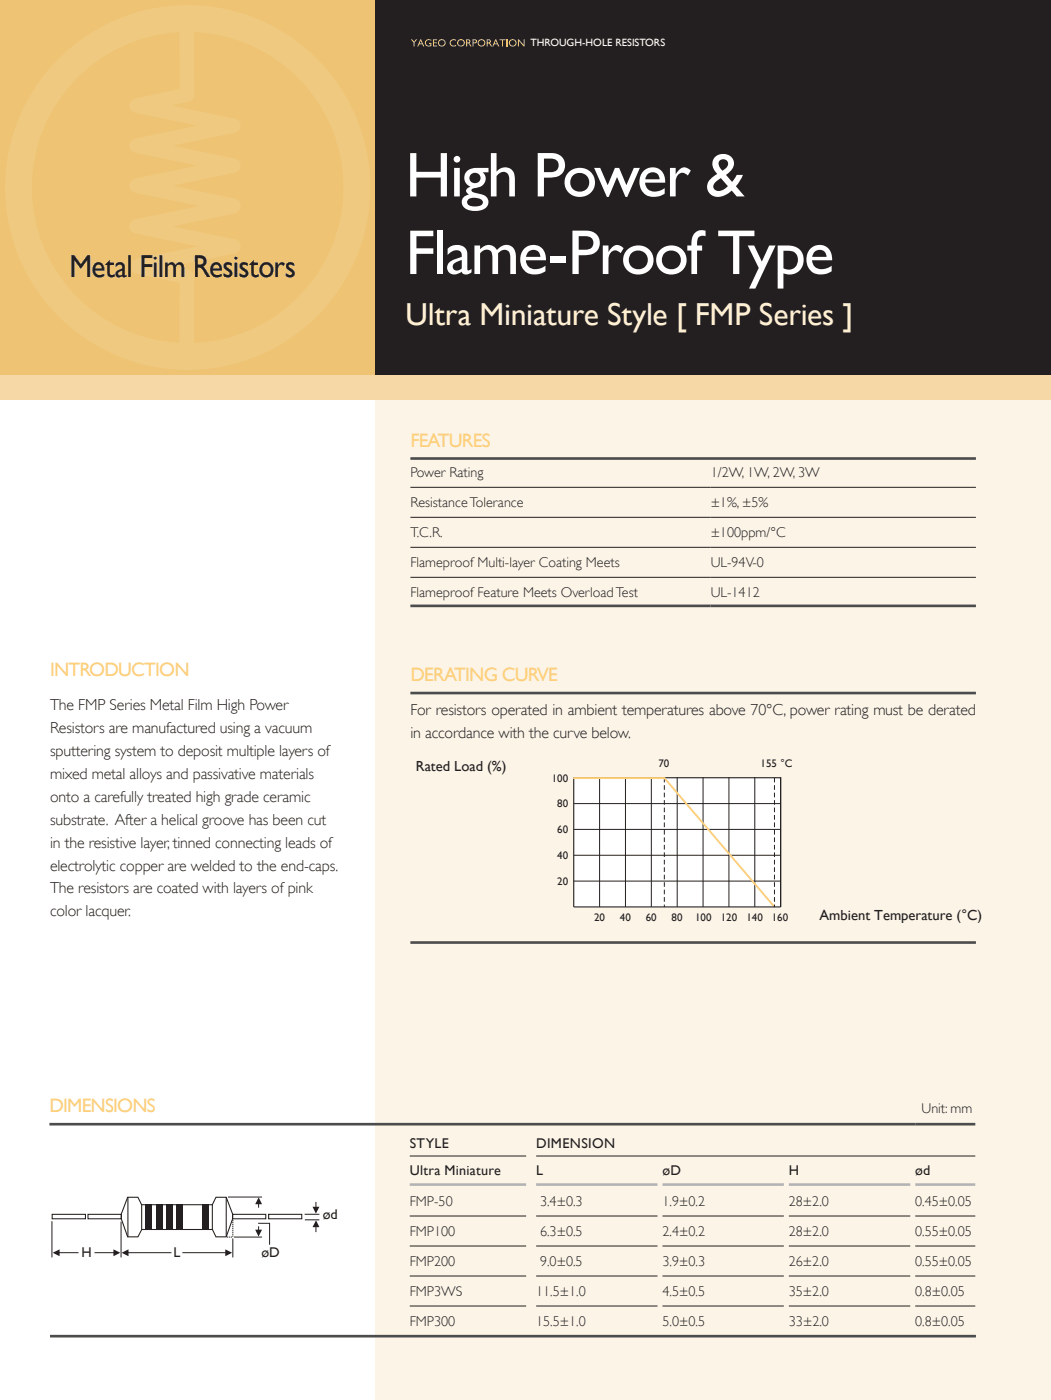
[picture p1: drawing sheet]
<svg xmlns="http://www.w3.org/2000/svg" width="210mm" height="280mm" viewBox="0 0 210 280" stroke-linecap="round" stroke-linejoin="round" font-family="sans-serif">
<path d="M210 75v205" fill="none" stroke="#fcf4e6" stroke-width=".2"/>
<path d="M210 75v5" fill="none" stroke="#f5d8a5" stroke-width=".2"/>
<path d="M210 -.1v75.1" fill="none" stroke="#231f20" stroke-width=".2"/>
<path d="M75 75h135v205h-135z" fill-rule="evenodd" fill="#fcf4e6"/>
<path d="M10 267.2h185" fill="none" stroke="#4b4c4d" stroke-width=".53"/>
<path d="M-.1 -.1h209.1v75.1h-209.1z" fill-rule="evenodd" fill="#eec373"/>
<path d="M1 37.5a36.5 36.5 0 0 0 73 0 36.5 36.5 0 0 0-73 0zM15 16.1a31.1 31.1 0 0 1 20.8-9.6l.1 11.3-8.2 1.7a1.67 1.67 0 0 0-1.8 2 1.77 1.77 0 0 0 1.7 1.2l11.8 2.4-11.8 2.5a1.58 1.58 0 0 0-1.8 1.5 1.58 1.58 0 0 0 1.8 1.6l11.8 2.4-11.8 2.5a1.58 1.58 0 0 0-1.8 1.5 1.58 1.58 0 0 0 1.8 1.6l12.2 2.5-12.2 2.5a1.56 1.56 0 0 0-1.6 1 1.56 1.56 0 0 0 .6 1.9l12.8 2.7-11.8 2.4a1.53 1.53 0 0 0-1.7 1.2 1.53 1.53 0 0 0 1.1 1.8l8.9 1.9-.1 11.9a31.1 31.1 0 0 1-27.2-19.5 31.1 31.1 0 0 1 6.4-32.9zM38.8 6.4a31.1 31.1 0 0 1 29.8 31.1 31.1 31.1 0 0 1-29.8 31.1v-12.4a1.77 1.77 0 0 0-1.7-2.3l-2.7-.6 11.9-2.5a1.58 1.58 0 0 0 1.8-1.5 1.58 1.58 0 0 0-1.8-1.6l-11.8-2.4 11.8-2.5a1.65 1.65 0 0 0 1.8-1.6 1.65 1.65 0 0 0-1.8-1.6l-11.8-2.5 11.8-2.4a1.58 1.58 0 0 0 1.8-1.6 1.58 1.58 0 0 0-1.8-1.5l-11.8-2.5 11.8-2.4a1.58 1.58 0 0 0 1.8-1.6 1.58 1.58 0 0 0-1.8-1.5l-11.9-2.5a13 13 0 0 0 4-1.1 3.4 3.4 0 0 0 .4-2.7z" fill="#efc980"/>
<path d="M75 -.1h135v75.1h-135z" fill-rule="evenodd" fill="#231f20"/>
<g fill="#231f20">
<path d="M82.1 7.9h.2l.4 .4 .4-.4h.3l-.6 .6v.8h-.2v-.8z"/>
<path d="M85.1 8l.7-.2 .4 .2v.2a.6 .6 0 0 0-.8-.1 .6 .6 0 0 0-.2 .8 .6 .6 0 0 0 .8 .2v-.3h-.3v-.2h.5v.6a.8 .8 0 0 1-1.1-.1 .8 .8 0 0 1 0-1.1z"/>
<path d="M86.5 7.9h.8v.1h-.6v.5h.6v.2h-.6v.4h.6v.2h-.8z"/>
<path d="M90.1 8l.7-.2 .3 .1v.3a.61 .61 0 0 0-.9-.1 .61 .61 0 0 0 .1 .9 .61 .61 0 0 0 .8 0 .48 .48 0 0 1-.7 .3 .73 .73 0 0 1-.3-1.3z"/>
<path d="M99.8 7.9h1.2v.1h-.5v1.3h-.2v-1.3h-.5z"/>
<path d="M101.2 7.9h.2v1.4h-.2z"/>
<path d="M103.5 7.9h.2l.9 1.1v-1.1h.2v1.4h-.2l-.9-1.1v1.1h-.2z"/>
<path d="M84 7.8h.1l.7 1.5h-.2l-.2-.4h-.6l-.2 .4h-.2zM84.1 8.2l-.3 .5h.5z"/>
<path d="M87.5 8.6a.76 .76 0 0 1 1.5 0 .76 .76 0 0 1-1.5 0zM87.7 8.6a.56 .56 0 0 0 1.1 0 .56 .56 0 0 0-1.1 0z"/>
<path d="M91.3 8.6a.8 .8 0 0 1 1.6 0 .8 .8 0 0 1-1.6 0zM91.5 8.6a.6 .6 0 0 0 1.2 0 .6 .6 0 0 0-1.2 0z"/>
<path d="M93.1 7.9h.4a.4 .4 0 0 1 .5 .2 .4 .4 0 0 1-.3 .5l.6 .7h-.3l-.4-.5-.2-.1v.6h-.3zM93.4 8v.5a.26 .26 0 0 0 .3-.1 .26 .26 0 0 0 0-.3z"/>
<path d="M94.4 7.9h.5a.45 .45 0 0 1 .4 .5 .45 .45 0 0 1-.7 .3v.6h-.2zM94.6 8v.5l.4-.1 .1-.3z"/>
<path d="M95.4 8.6a.8 .8 0 0 1 1.6 0 .8 .8 0 0 1-1.6 0zM95.6 8.6a.6 .6 0 0 0 1.2 0 .6 .6 0 0 0-1.2 0z"/>
<path d="M97.2 7.9h.4a.4 .4 0 0 1 .5 .2 .4 .4 0 0 1-.3 .5l.6 .7h-.3l-.4-.5-.2-.1v.6h-.3zM97.5 8v.5a.26 .26 0 0 0 .3-.1 .26 .26 0 0 0 0-.3z"/>
<path d="M99 7.8h.1l.7 1.5h-.2l-.2-.4h-.7l-.1 .4h-.2zM99 8.2l-.2 .5h.5z"/>
<path d="M101.7 8.6a.76 .76 0 0 1 1.5 0 .76 .76 0 0 1-1.5 0zM101.9 8.6a.56 .56 0 0 0 1.1 0 .56 .56 0 0 0-1.1 0z"/>
</g>
<g fill="#eec373">
<path d="M82.1 7.9h.2l.4 .4 .4-.4h.3l-.6 .6v.8h-.2v-.8z"/>
<path d="M85.1 8l.7-.2 .4 .2v.2a.6 .6 0 0 0-.8-.1 .6 .6 0 0 0-.2 .8 .6 .6 0 0 0 .8 .2v-.3h-.3v-.2h.5v.6a.8 .8 0 0 1-1.1-.1 .8 .8 0 0 1 0-1.1z"/>
<path d="M86.5 7.9h.8v.1h-.6v.5h.6v.2h-.6v.4h.6v.2h-.8z"/>
<path d="M90.1 8l.7-.2 .3 .1v.3a.61 .61 0 0 0-.9-.1 .61 .61 0 0 0 .1 .9 .61 .61 0 0 0 .8 0 .48 .48 0 0 1-.7 .3 .73 .73 0 0 1-.3-1.3z"/>
<path d="M99.8 7.9h1.2v.1h-.5v1.3h-.2v-1.3h-.5z"/>
<path d="M101.2 7.9h.2v1.4h-.2z"/>
<path d="M103.5 7.9h.2l.9 1.1v-1.1h.2v1.4h-.2l-.9-1.1v1.1h-.2z"/>
<path d="M84 7.8h.1l.7 1.5h-.2l-.2-.4h-.6l-.2 .4h-.2zM84.1 8.2l-.3 .5h.5z"/>
<path d="M87.5 8.6a.76 .76 0 0 1 1.5 0 .76 .76 0 0 1-1.5 0zM87.7 8.6a.56 .56 0 0 0 1.1 0 .56 .56 0 0 0-1.1 0z"/>
<path d="M91.3 8.6a.8 .8 0 0 1 1.6 0 .8 .8 0 0 1-1.6 0zM91.5 8.6a.6 .6 0 0 0 1.2 0 .6 .6 0 0 0-1.2 0z"/>
<path d="M93.1 7.9h.4a.4 .4 0 0 1 .5 .2 .4 .4 0 0 1-.3 .5l.6 .7h-.3l-.4-.5-.2-.1v.6h-.3zM93.4 8v.5a.26 .26 0 0 0 .3-.1 .26 .26 0 0 0 0-.3z"/>
<path d="M94.4 7.9h.5a.45 .45 0 0 1 .4 .5 .45 .45 0 0 1-.7 .3v.6h-.2zM94.6 8v.5l.4-.1 .1-.3z"/>
<path d="M95.4 8.6a.8 .8 0 0 1 1.6 0 .8 .8 0 0 1-1.6 0zM95.6 8.6a.6 .6 0 0 0 1.2 0 .6 .6 0 0 0-1.2 0z"/>
<path d="M97.2 7.9h.4a.4 .4 0 0 1 .5 .2 .4 .4 0 0 1-.3 .5l.6 .7h-.3l-.4-.5-.2-.1v.6h-.3zM97.5 8v.5a.26 .26 0 0 0 .3-.1 .26 .26 0 0 0 0-.3z"/>
<path d="M99 7.8h.1l.7 1.5h-.2l-.2-.4h-.7l-.1 .4h-.2zM99 8.2l-.2 .5h.5z"/>
<path d="M101.7 8.6a.76 .76 0 0 1 1.5 0 .76 .76 0 0 1-1.5 0zM101.9 8.6a.56 .56 0 0 0 1.1 0 .56 .56 0 0 0-1.1 0z"/>
</g>
<path d="M-.1 75h210.1v5h-210.1z" fill-rule="evenodd" fill="#f5d8a5"/>
<path d="M82 91.7h113M82 138.6h113M82 121.2h113M82 188.5h113M9.9 224.8h185" fill="none" stroke="#4b4c4d" stroke-width=".53"/>
<g fill="none" stroke="#231f20" stroke-width=".2">
<path d="M82 97.5h113M82 103.5h113M82 109.5h113M82 115.5h113M45.6 239.4h6.8M81.9 231.2h23.2M107.1 231.2h87.8M46.8 247.4h5.6M60.9 242.9h2.9M60.9 244h2.9M81.9 243.2h23.2M81.9 249.2h23.2"/>
<path d="M81.9 255.2h23.2M107.1 243.2h24.3M107.1 249.2h24.3M107.1 255.2h24.3M132.4 243.2h24.2M132.4 249.2h24.2M132.4 255.2h24.2M157.6 243.2h24.3M157.6 249.2h24.3M157.6 255.2h24.3M182.9 243.2h12M182.9 249.2h12"/>
<path d="M182.9 255.2h12M81.9 261.2h23.2M107.1 261.2h24.3M132.4 261.2h24.2M157.6 261.2h24.3M182.9 261.2h12"/>
</g>
<path d="M81.9 236.9h23.2M107.1 236.9h24.3M132.4 236.9h24.2M157.6 236.9h24.3M182.9 236.9h12" fill="none" stroke="#b4b5b8" stroke-width=".53"/>
<path d="M45.4 247.4h1M46.5 247.4v-3.5" fill="none" stroke="#231f20" stroke-width=".2" stroke-dasharray=".2 .1" stroke-linecap="butt"/>
<path d="M51 245.9h1.4l-.7 1.4z" fill="#231f20"/>
<path d="M51.7 245.3v1.4" fill="none" stroke="#231f20" stroke-width=".2"/>
<path d="M51.7 239.5l.7 1.3h-1.4z" fill="#231f20"/>
<path d="M51.7 240.1v1.4" fill="none" stroke="#231f20" stroke-width=".2"/>
<path d="M62.4 241.4h1.4l-.7 1.3z" fill="#231f20"/>
<path d="M63.1 240.4v1.4" fill="none" stroke="#231f20" stroke-width=".2"/>
<path d="M63.1 244.1l.7 1.3h-1.4z" fill="#231f20"/>
<path d="M10.4 244.2v7.3M10.9 250.5h4.8M24.2 244.3v7.2M46.5 247.7v3.8M63.1 245v1.4" fill="none" stroke="#231f20" stroke-width=".2"/>
<path d="M25.5 239.5h2.1l.7 1.4h14.1l.8-1.4h2l1.3 3.3v1l-1.3 3.6h-2l-.8-1.5h-14.1l-.7 1.5h-2.1l-1.3-3.6v-1zM25.6 239.4v8M45.2 239.4v8M10.4 242.9h6.7v.9h-6.7zM17.6 242.9h6.6v.9h-6.6zM28.3 241v4.9M42.4 240.9v5M46.5 242.9h6.6v.9h-6.6zM53.7 242.9h6.6v.9h-6.6z" fill="none" stroke="#231f20" stroke-width=".21"/>
<path d="M10.5 250.5l1.4-.6v1.3z" fill="#231f20"/>
<path d="M18.9 250.5h4.8" fill="none" stroke="#231f20" stroke-width=".2"/>
<path d="M22.7 249.9l1.3 .6-1.3 .7z" fill="#231f20"/>
<path d="M24.7 250.5h9.6" fill="none" stroke="#231f20" stroke-width=".2"/>
<path d="M24.3 250.5l1.4-.6v1.3z" fill="#231f20"/>
<path d="M36.4 250.5h9.6" fill="none" stroke="#231f20" stroke-width=".2"/>
<path d="M45 249.9l1.4 .6-1.4 .7z" fill="#231f20"/>
<path d="M51.6 244.7h2.3v4.3" fill="none" stroke="#231f20" stroke-width=".2"/>
<g fill="#231f20">
<path d="M40.3 240.8h1.4v5.2h-1.4z"/>
<path d="M35.3 240.8h1.3v5.2h-1.3z"/>
<path d="M33.2 240.8h1.3v5.2h-1.3z"/>
<path d="M31.1 240.8h1.4v5.2h-1.4z"/>
<path d="M29 240.8h1.4v5.2h-1.4z"/>
</g>
<path d="M114.6 155.4h41.4v26.1h-41.4z" fill="#fff"/>
<path d="M132.7 155.5v25.9M154.7 155.5v25.9" fill="none" stroke="#231f20" stroke-width=".2" stroke-dasharray=".9 .6" stroke-linecap="butt"/>
<path d="M114.6 155.4v26h41.4v-26M114.6 155.5h41.4" fill="none" stroke="#231f20" stroke-width=".22"/>
<path d="M119.8 155.4v26M125 155.4v26M130.1 155.4v26M135.3 155.4v26M140.5 155.4v26M145.6 155.4v26M150.8 155.4v26M156 155.4v26M114.6 160.7h41.4M114.6 165.9h41.4M114.6 171.1h41.4M114.6 176.2h41.4" fill="none" stroke="#231f20" stroke-width=".2"/>
<path d="M114.5 155.6h18.3l21.9 25.8" fill="none" stroke="#fed07a" stroke-width=".37"/>
<g font-size="12.7" fill="#fff">
<text x="81" y="39.3">High Power &amp;</text>
<text x="81" y="54.8">Flame-Proof Type</text>
</g>
<text font-size="6.3" fill="#231f20" x="13.9" y="55.3">Metal Film Resistors</text>
<text font-size="6.3" fill="#feefd2" x="81" y="65">Ultra Miniature Style [ FMP Series ]</text>
<g font-size="3.9" fill="#fed07a">
<text x="82" y="89.3">FEATU</text>
<text x="89.7" y="89.3">R</text>
<text x="89.7" y="89.3">E</text>
<text x="89.7" y="89.3">S</text>
<text x="10" y="135.3">INTR DUCTI N</text>
<text x="15.9" y="135.3">O</text>
<text x="31" y="135.3">O</text>
<text x="82" y="136.2">DE ATING CU VE</text>
<text x="84.8" y="136.2">R</text>
<text x="102.9" y="136.2">R</text>
<text x="9.9" y="222.5">DIMENS</text>
<text x="21" y="222.5">I</text>
<text x="21" y="222.5">O</text>
<text x="26.5" y="222.5">NS</text>
</g>
<g font-size="3.2" fill="#231f20">
<text x="10" y="142">The FMP Series Metal Film High Power</text>
<text x="82" y="143">For resistors operated in ambient temperatures above 70°C, power rating must be derated</text>
<text x="10" y="146.6">Resistors are manufactured using a vacuum</text>
<text x="82" y="147.6">in accordance with the curve below.</text>
<text x="10" y="151.2">sputtering system to deposit multiple layers of</text>
<text x="10" y="155.8">mixed metal alloys and passivative materials</text>
<text x="10" y="160.4">onto a carefully treated high grade ceramic</text>
<text x="10" y="164.9">substrate. After a helical groove has been cut</text>
<text x="10" y="169.5">in the resistive layer, tinned connecting leads of</text>
<text x="10" y="174.1">electrolytic copper are welded to the end-caps.</text>
<text x="10" y="178.7">The resistors are coated with layers of pink</text>
<text x="10" y="183.3">color lacquer.</text>
</g>
<g font-size="2.9" fill="#231f20">
<text x="83.1" y="154.2">Rated Load (%)</text>
<text x="163.8" y="184">Ambient Temperature (°C)</text>
</g>
<g font-size="2.8" fill="#231f20">
<text x="82" y="95.5">Power Rating</text>
<text x="142" y="95.5">1/2W, 1W, 2W, 3W</text>
<text x="82" y="101.5">Resistance Tolerance</text>
<text x="142" y="101.5">±1%, ±5%</text>
<text x="82" y="107.5">T.C.R.</text>
<text x="142" y="107.5">±100ppm/°C</text>
<text x="82" y="113.5">Flameproof Multi-layer Coating Meets</text>
<text x="142" y="113.5">UL-94V-0</text>
<text x="82" y="119.5">Flameproof Feature Meets Overload Test</text>
<text x="142" y="119.5">UL-1412</text>
<text x="184.1" y="222.6">Unit: mm</text>
<text x="81.9" y="229.6">STYL</text>
<text x="86.9" y="229.6">E</text>
<text x="107.1" y="229.6">DI MENS</text>
<text x="116.2" y="229.6">I</text>
<text x="116.2" y="229.6">O</text>
<text x="120.7" y="229.6">N</text>
<text x="81.9" y="235">Ultra Miniature</text>
<text x="107.1" y="235">L</text>
<text x="132.4" y="235">øD</text>
<text x="157.6" y="235">H</text>
<text x="182.9" y="235">ød</text>
<text x="64.5" y="243.8">ød</text>
<text x="81.9" y="241.2">FMP-50</text>
<text x="107.9" y="241.2">3.4±0.3</text>
<text x="132.4" y="241.2">1.9±0.2</text>
<text x="157.6" y="241.2">28±2.0</text>
<text x="182.9" y="241.2">0.45±0.05</text>
<text x="16.3" y="251.3">H</text>
<text x="34.7" y="251.3">L</text>
<text x="52.3" y="251.3">øD</text>
<text x="81.9" y="247.2">FMP100</text>
<text x="107.9" y="247.2">6.3±0.5</text>
<text x="132.4" y="247.2">2.4±0.2</text>
<text x="157.6" y="247.2">28±2.0</text>
<text x="182.9" y="247.2">0.55±0.05</text>
<text x="81.9" y="253.2">FMP200</text>
<text x="107.9" y="253.2">9.0±0.5</text>
<text x="132.4" y="253.2">3.9±0.3</text>
<text x="157.6" y="253.2">26±2.0</text>
<text x="182.9" y="253.2">0.55±0.05</text>
<text x="81.9" y="259.2">FMP3WS</text>
<text x="107.1" y="259.2">11.5±1.0</text>
<text x="132.4" y="259.2">4.5±0.5</text>
<text x="157.6" y="259.2">35±2.0</text>
<text x="182.9" y="259.2">0.8±0.05</text>
<text x="81.9" y="265.2">FMP300</text>
<text x="107.1" y="265.2">15.5±1.0</text>
<text x="132.4" y="265.2">5.0±0.5</text>
<text x="157.6" y="265.2">33±2.0</text>
<text x="182.9" y="265.2">0.8±0.05</text>
</g>
<g font-size="2.2" fill="#231f20">
<text x="131.5" y="153.3">70</text>
<text x="152" y="153.3">155 °C</text>
<text x="110.3" y="156.3">100</text>
<text x="111.4" y="161.5">80</text>
<text x="111.4" y="166.7">60</text>
<text x="111.4" y="171.8">40</text>
<text x="111.4" y="177">20</text>
<text x="118.7" y="184.2">20</text>
<text x="123.9" y="184.2">40</text>
<text x="129" y="184.2">60</text>
<text x="134.2" y="184.2">80</text>
<text x="138.9" y="184.2">100</text>
<text x="144" y="184.2">120</text>
<text x="149.2" y="184.2">140</text>
<text x="154.2" y="184.2">160</text>
</g>
<text font-size="2.1" fill="#fff" x="106" y="9.3">Through-hole resistors</text>
</svg>
